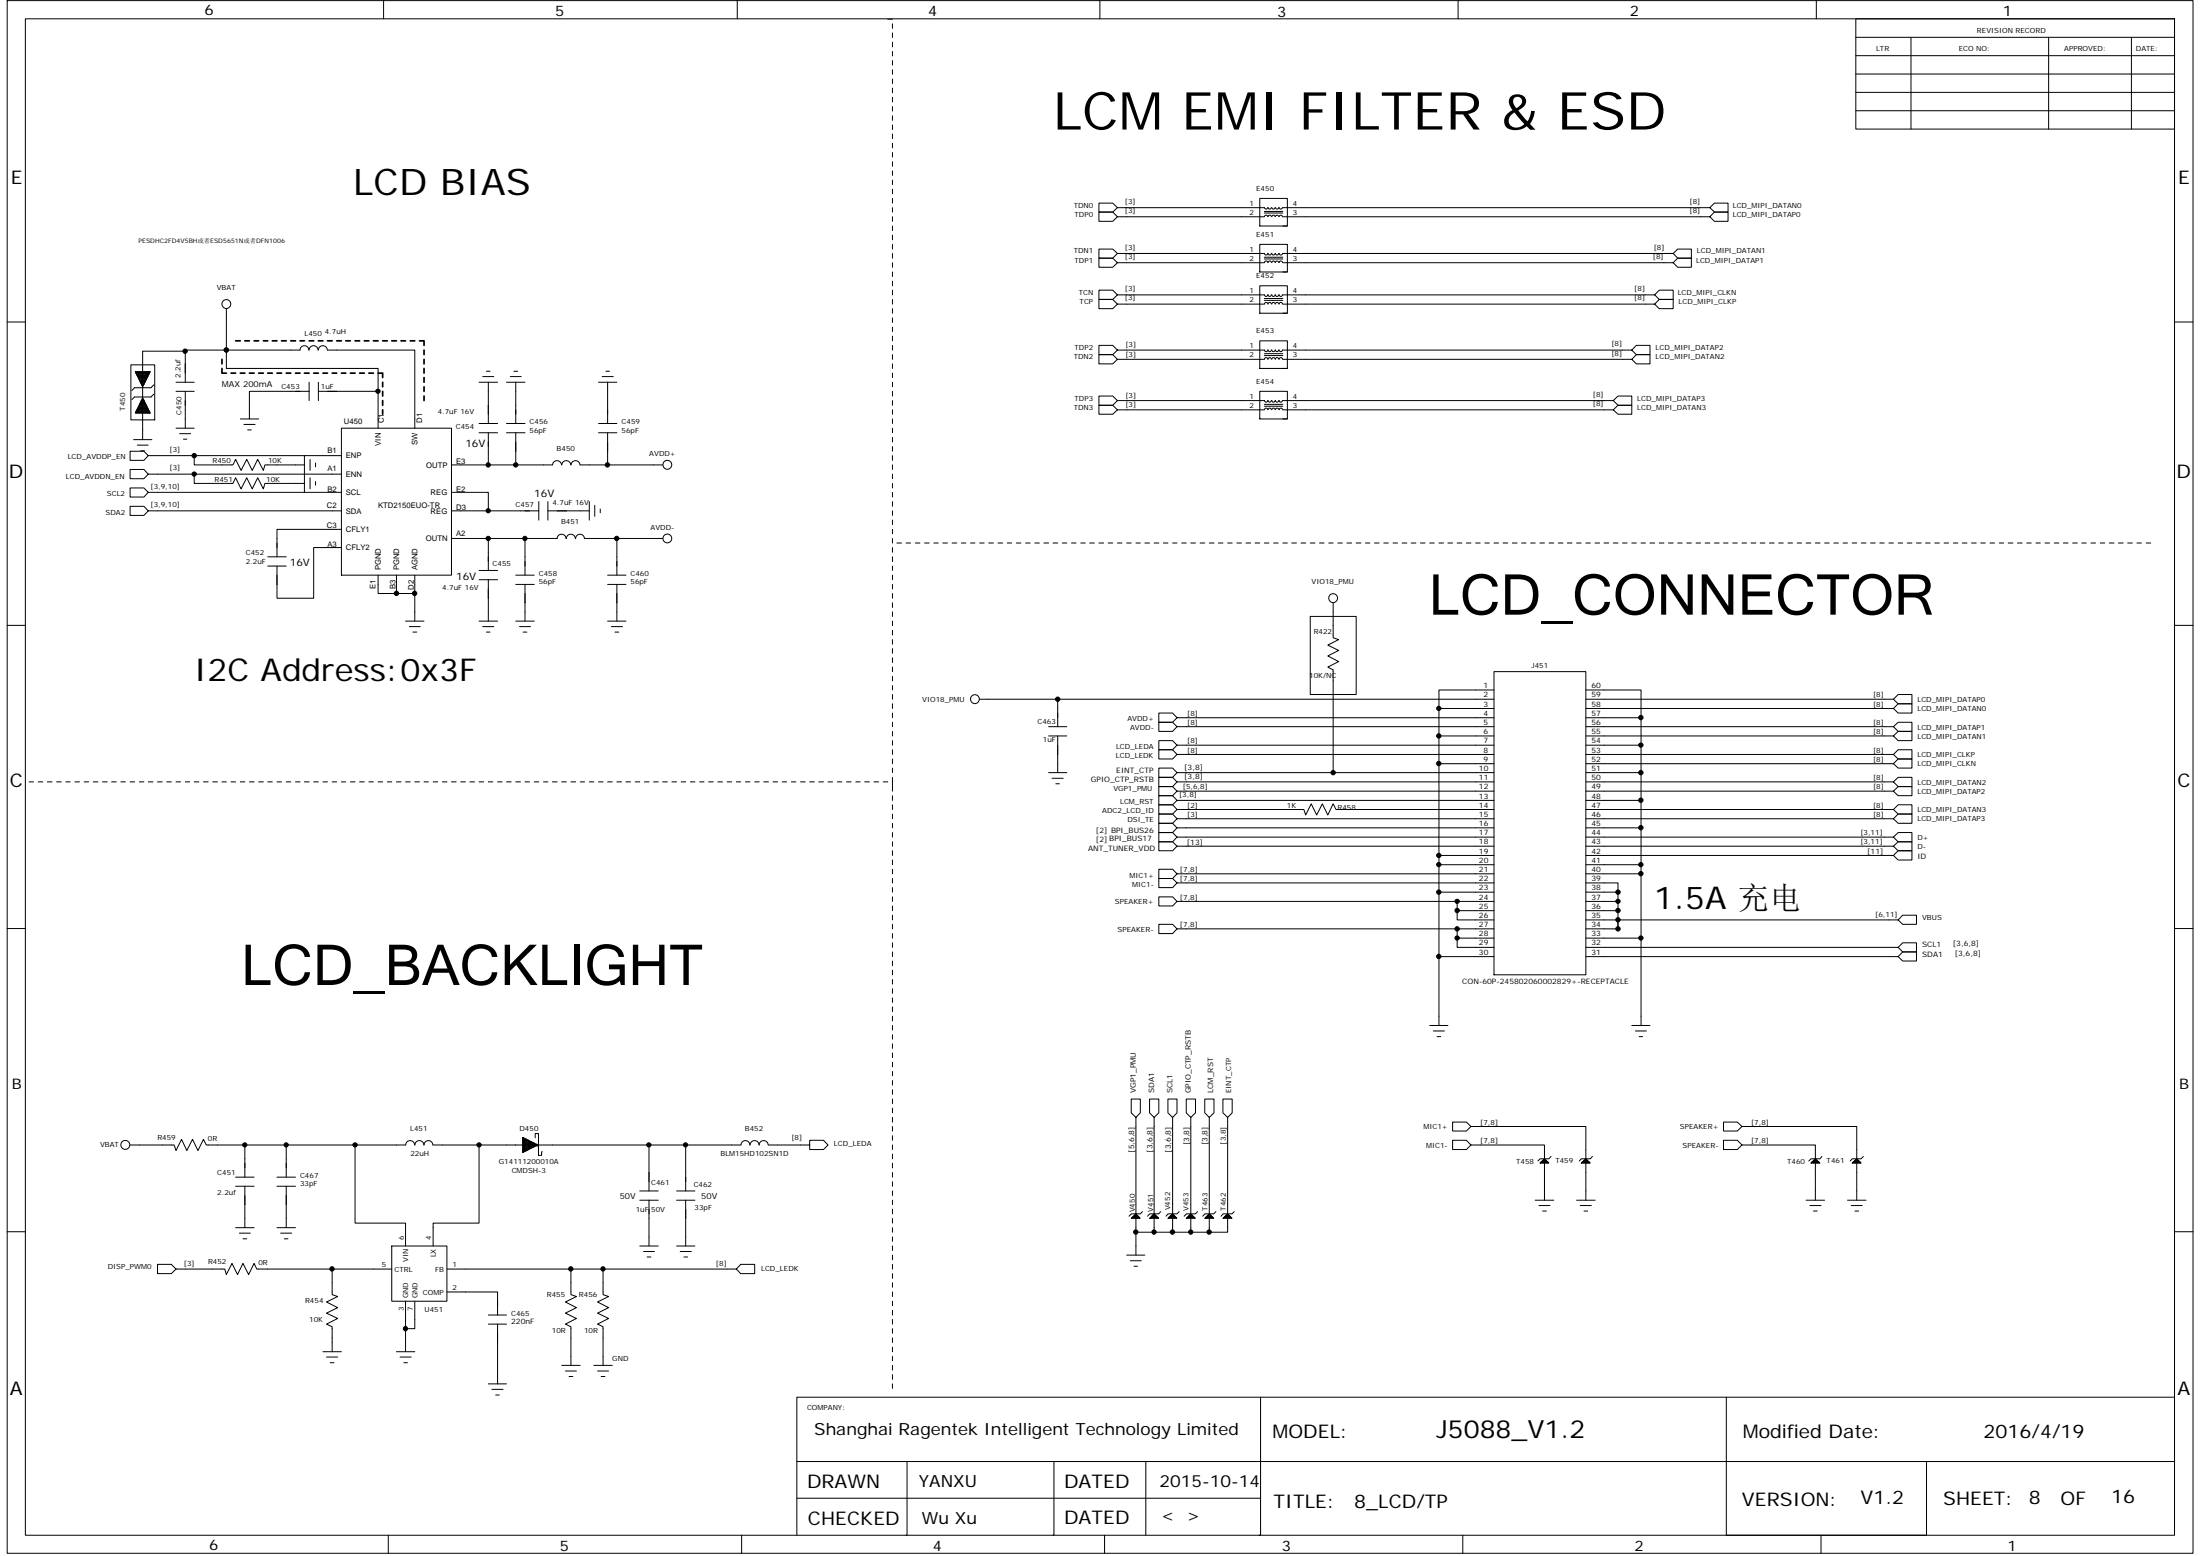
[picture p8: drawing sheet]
<svg xmlns="http://www.w3.org/2000/svg" width="297mm" height="210mm" viewBox="0 0 297 210" stroke-linecap="round" stroke-linejoin="round" font-family="sans-serif">
<g fill="none" stroke="#000" stroke-width=".14">
<path d="M1 .1h295.1v209.5h-295.1zM3.4 2.5h290.2v204.7h-290.2zM51.8 .1v2.4M99.5 .1v2.4M119.9 2.6h.6M120.5 3.2v.6M120.5 4.4v.7M120.5 5.7v.6M120.5 6.9v.6M120.5 8.2v.6M120.5 9.4v.6M120.5 10.7v.6"/>
<path d="M120.5 11.9v.6M120.5 13.1v.7M120.5 14.4v.6M120.5 15.6v.6M120.5 16.9v.6M120.5 18.1v.6M120.5 19.3v.7M148.5 .1v2.4M196.9 .1v2.4M245.2 .1v2.4M250.6 2.5h43v14.9h-43zM250.6 12.5h43"/>
<path d="M250.6 14.9h43M250.6 10h43M250.6 7.5h43M250.6 5h43M258 5v12.4M276.6 5v12.4M287.8 5v12.4M120.5 20.6v.6M120.5 21.8v.6M120.5 23.1v.6M120.5 24.3v.6M120.5 25.5v.7"/>
<path d="M120.5 26.8v.6M120.5 28v.6M120.5 29.3v.6M120.5 30.5v.6M120.5 31.7v.7M120.5 33v.6M120.5 34.2v.6M120.5 35.5v.6M120.5 36.7v.6M120.5 38v.6M120.5 39.2v.6M150.9 39.8l-.7-.6h-1.8v1.2h1.8l.7-.6h19.8"/>
<path d="M170.1 26.8h3.7v3.7h-3.7zM170.1 33h3.7v3.7h-3.7zM170.1 38.6h3.7v3.7h-3.7zM170.7 29.3h-19.8l-.7 .6h-1.8v-1.3h1.8l.7 .7M170.7 28h-19.8l-.7 .6h-1.8v-1.2h1.8l.7 .6M170.7 35.5h-19.8l-.7 .6h-1.8v-1.3h1.8l.7 .7M170.7 34.2h-19.8l-.7 .6h-1.8v-1.2h1.8l.7 .6M170.7 28.7h2.5M170.7 28.5h2.5M170.7 34.9h2.5M170.7 34.7h2.5M170.7 28l.2 .2 .3-.2"/>
<path d="M170.7 34.2l.1 .2h.1h.2l.1-.2M170.7 39.8l.1 .1 .1 .1 .2-.1 .1-.1M170.7 29.2l.2-.2 .3 .2M170.7 35.4l.2-.2 .3 .2M171.2 28l.2 .2 .3-.2M171.2 34.2l.1 .2h.1h.2l.1-.2M171.2 39.8l.1 .1 .1 .1 .2-.1 .1-.1M171.2 29.2l.2-.2 .3 .2M171.2 35.4l.2-.2 .3 .2M171.7 28l.2 .2 .3-.2M171.7 34.2l.1 .2h.1h.2l.1-.2M171.7 39.8l.1 .1 .1 .1 .2-.1 .1-.1"/>
<path d="M171.7 29.2l.2-.2 .3 .2M171.7 35.4l.2-.2 .3 .2M172.2 28l.2 .2 .3-.2M172.2 34.2l.1 .2h.1h.2l.1-.2M172.2 39.8l.1 .1 .1 .1 .2-.1 .1-.1M172.2 29.2l.2-.2 .3 .2M172.2 35.4l.2-.2 .3 .2M172.7 28l.2 .2 .3-.2M172.7 34.2l.1 .2h.1h.2l.1-.2M172.7 39.8l.1 .1 .1 .1 .2-.1 .1-.1M172.7 29.2l.2-.2 .3 .2M172.7 35.4l.2-.2 .3 .2"/>
<path d="M173.2 28h57.7l.6 .6h1.8v-1.2h-1.8l-.6 .6M173.2 35.5h52.7l.6 .6h1.9v-1.3h-1.9l-.6 .7M173.2 30.5h.6M173.2 36.7h.6M223.4 39.8l.6-.6h1.9v1.2h-1.9l-.6-.6h-50.2M225.9 34.2l.6-.6h1.9v1.2h-1.9l-.6-.6h-52.7M230.9 29.3l.6-.7h1.8v1.3h-1.8l-.6-.6h-57.7M1 43.5h2.4M17.7 49.2h3.2v7.5h-3.2zM18 59.3h2.5M19.3 52.1v1.7M19.3 55.7v3.6"/>
<path d="M20.8 53.2l-.4 .4h-2.2l-.4 .3M20.8 51.9l-.4 .4h-2.2l-.4 .4M23.8 52.8h2.4M23.8 51.6h2.4M23.8 57.8h2.4M24.3 58.5h1.4M24.8 59.3h.4M25 52.8v5M25 47.4h-5.7v2.8M25 47.4v4.2M30.6 41.7v5.5M30.6 47.2h-5.6v.2"/>
<path d="M30.6 47.2v2.5h20.5v3.1M32.4 56.5h2.5M32.9 57.3h1.5M33.4 58h.5M41.7 47.2a.59 .59 0 0 0-.6-.5 .59 .59 0 0 0-.6 .5h-9.9M41.7 52.8h-8v3.7M41.7 51.6v2.5M41.7 47.2a.6 .6 0 0 1 .6-.5 .6 .6 0 0 1 .6 .5M43 52.8h8.1M43 51.6v2.5M43 47.2a.6 .6 0 0 1 .6-.5 .6 .6 0 0 1 .6 .5M44.2 47.2h11.8v10.6"/>
<path d="M46.1 57.8h14.9v19.8h-14.9zM51.1 52.8v5M64.7 58.4h2.5M64.7 57.1h2.5M64.7 51.6h2.5M65.2 50.8h1.5M65.7 50.1h.5M65.9 58.4v4.3h-4.9M65.9 51.6v5.5M68.4 58.4h2.5M68.4 57.1h2.5M68.4 51.6h2.5"/>
<path d="M68.9 50.8h1.5M69.4 50.1h.5M69.6 58.4v4.3h-3.7M69.6 51.6v5.5M80.8 58.4h2.5M80.8 57.1h2.5M80.8 51.6h2.5M81.3 50.8h1.5M81.8 50.1h.5M82 58.4v4.3h7.5M82 51.6v5.5M120.5 40.4v.6"/>
<path d="M120.5 41.7v.6M120.5 42.9v.6M120.5 44.2v.5M120.5 45.4v.6M120.5 46.6v.6M120.5 47.9v.6M120.5 49.1v.6M120.5 50.4v.5M120.5 51.6v.6M120.5 52.8v.6M120.5 54.1v.6M120.5 55.3v.6"/>
<path d="M120.5 56.5v.6M120.5 57.8v.6M120.5 59v.6M150.9 41l-.7-.6h-1.8v1.3h1.8l.7-.7h19.8M150.9 54.1l-.7-.7h-1.8v1.3h1.8l.7-.6h19.8M150.9 55.3l-.7-.6h-1.8v1.2h1.8l.7-.6h19.8M170.1 46h3.7v3.7h-3.7zM170.1 52.8h3.7v3.7h-3.7zM170.7 47.2h-19.8l-.7 .7h-1.8v-1.3h1.8l.7 .6M170.7 48.5h-19.8l-.7 .6h-1.8v-1.2h1.8l.7 .6M170.7 40.5h2.5M170.7 40.3h2.5"/>
<path d="M170.7 48h2.5M170.7 47.7h2.5M170.7 54.8h2.5M170.7 54.6h2.5M170.7 47.2l.2 .3 .3-.3M170.7 54l.2 .3 .3-.3M170.7 41l.2-.2 .3 .2M170.7 48.5l.2-.2 .3 .2M170.7 55.3l.2-.2 .3 .2M171.2 47.2l.2 .3 .3-.3M171.2 54l.2 .3 .3-.3M171.2 41l.2-.2 .3 .2"/>
<path d="M171.2 48.5l.2-.2 .3 .2M171.2 55.3l.2-.2 .3 .2M171.7 47.2l.2 .3 .3-.3M171.7 54l.2 .3 .3-.3M171.7 41l.2-.2 .3 .2M171.7 48.5l.2-.2 .3 .2M171.7 55.3l.2-.2 .3 .2M172.2 47.2l.2 .3 .3-.3M172.2 54l.2 .3 .3-.3M172.2 41l.2-.2 .3 .2M172.2 48.5l.2-.2 .3 .2M172.2 55.3l.2-.2 .3 .2"/>
<path d="M172.7 47.2l.2 .3 .3-.3M172.7 54l.2 .3 .3-.3M172.7 41l.2-.2 .3 .2M172.7 48.5l.2-.2 .3 .2M172.7 55.3l.2-.2 .3 .2M173.2 47.2h47.1l.6 .7h1.9v-1.3h-1.9l-.6 .6M173.2 48.5h47.1l.6 .6h1.9v-1.2h-1.9l-.6 .6M173.2 42.3h.6M173.2 49.7h.6M173.2 56.5h.6M217.8 54.1l.7-.7h1.8v1.3h-1.8l-.7-.6h-44.6M217.8 55.3l.7-.6h1.8v1.2h-1.8l-.7-.6h-44.6"/>
<path d="M223.4 41l.6-.6h1.9v1.3h-1.9l-.6-.7h-50.2M293.6 43.5h2.5M18.5 60.1h1.5M19 60.8h.5M20 64l-.6-.6h-1.8v1.2h1.8l.6-.6h6.2v1.2h5.3l.3-.7 .8 1.5 .7-1.5 .8 1.5 .7-1.5 .8 1.5 .2-.8h5.3M20 61.5l-.6-.6h-1.8v1.2h1.8l.6-.6h6.2v1.2h5.3l.3-.7 .8 1.5 .7-1.5 .8 1.5 .7-1.5 .8 1.5 .2-.8h5.3M36.1 75.1h2.5M36.1 76.4h2.5M41.1 61.5v4.9M41.9 62v1.5M41.9 64.5v1.5M42.6 62.5v.5"/>
<path d="M42.6 65v.5M46.1 66.4h-26.1l-.6 .7h-1.8v-1.3h1.8l.6 .6M46.1 73.9h-3.7v6.8h-5v-4.3M46.1 64h-19.9M46.1 61.5h-19.9M46.1 71.4h-8.7v3.7M46.1 68.9h-26.1l-.6 .7h-1.8v-1.3h1.8l.6 .6M51.1 77.6v2.5h2.4M53.5 77.6v2.5h2.5M56 77.6v6.2M61 66.4h4.9v2.5M61 72.7h4.9v4.3"/>
<path d="M61 68.9h11.7M64.7 77h2.5M64.7 78.2h2.5M65.9 72.7h5M65.9 78.2v5.6M69.6 77.6h2.5M69.6 78.9h2.5M70.9 78.9v4.9M72.7 67.7v2.5M74 68.9h5.6M74 67.7v2.5M75.8 62.7a.6 .6 0 0 0-.6-.5 .6 .6 0 0 0-.6 .5h-5"/>
<path d="M75.9 62.7a.6 .6 0 0 1 .6-.5 .6 .6 0 0 1 .6 .5M76.4 72.7a.6 .6 0 0 0-.6-.6 .6 .6 0 0 0-.6 .6h-4.3v4.9M76.5 72.7a.6 .6 0 0 1 .6-.6 .6 .6 0 0 1 .6 .6M77.1 62.7a.6 .6 0 0 1 .6-.5 .6 .6 0 0 1 .6 .5M78.3 62.7h3.7M79.6 67.7v2.5M80.3 68.2v1.5M81 68.7v.5M82 77.6h2.5M82 78.9h2.5M83.3 72.7v4.9M83.3 78.9v4.9"/>
<path d="M89.5 72.7h-10.6a.59 .59 0 0 0-.6-.6 .59 .59 0 0 0-.6 .6M120.5 60.3v.6M120.5 61.5v.6M120.5 62.7v.7M120.5 64v.6M120.5 65.2v.6M120.5 66.4v.7M120.5 67.7v.6M120.5 68.9v.7M120.5 70.2v.6M120.5 71.4v.6M120.5 72.7v.6"/>
<path d="M120.5 73.9v.6M120.5 75.1v.7M120.5 76.4v.6M120.5 77.6v.6M120.5 78.9v.6M121.1 73.3h.6M122.3 73.3h.7M123.6 73.3h.6M124.8 73.3h.7M126.1 73.3h.6M127.3 73.3h.6M128.5 73.3h.7"/>
<path d="M129.8 73.3h.6M131 73.3h.6M132.3 73.3h.6M133.5 73.3h.6M134.7 73.3h.7M136 73.3h.6M137.2 73.3h.6M138.5 73.3h.6M139.7 73.3h.6M140.9 73.3h.7M142.2 73.3h.6M143.4 73.3h.6"/>
<path d="M144.7 73.3h.6M145.9 73.3h.6M147.1 73.3h.7M148.4 73.3h.6M149.6 73.3h.6M150.9 73.3h.6M152.1 73.3h.6M153.4 73.3h.6M154.6 73.3h.6M155.8 73.3h.7M157.1 73.3h.6M158.3 73.3h.6"/>
<path d="M159.6 73.3h.6M160.8 73.3h.6M162 73.3h.7M163.3 73.3h.6M164.5 73.3h.6M165.8 73.3h.6M167 73.3h.6M168.2 73.3h.7M169.5 73.3h.6M170.7 73.3h.6M172 73.3h.6M173.2 73.3h.6"/>
<path d="M174.4 73.3h.6M175.7 73.3h.6M176.9 73.3h.6M178.2 73.3h.6M179.4 73.3h.6M180.6 73.3h.6M181.9 73.3h.6M183.1 73.3h.6M184.4 73.3h.6M185.6 73.3h.6M186.8 73.3h.6M188.1 73.3h.6"/>
<path d="M189.3 73.3h.6M190.5 73.3h.7M191.8 73.3h.6M193 73.3h.7M194.3 73.3h.6M195.5 73.3h.6M196.7 73.3h.7M198 73.3h.6M199.2 73.3h.7M200.5 73.3h.6M201.7 73.3h.6M202.9 73.3h.7"/>
<path d="M204.2 73.3h.6M205.4 73.3h.6M206.7 73.3h.6M207.9 73.3h.6M209.1 73.3h.7M210.4 73.3h.6M211.6 73.3h.6M212.9 73.3h.6M214.1 73.3h.6M215.4 73.3h.6M216.6 73.3h.6M217.8 73.3h.7"/>
<path d="M219.1 73.3h.6M220.3 73.3h.6M221.6 73.3h.6M222.8 73.3h.6M224 73.3h.7M225.3 73.3h.6M226.5 73.3h.6M227.8 73.3h.6M229 73.3h.6M230.2 73.3h.7M231.5 73.3h.6M232.7 73.3h.6"/>
<path d="M234 73.3h.6M235.2 73.3h.6M236.4 73.3h.7M237.7 73.3h.6M238.9 73.3h.6M240.2 73.3h.6M241.4 73.3h.6M242.7 73.3h.5M243.9 73.3h.6M245.1 73.3h.6M246.4 73.3h.6M247.6 73.3h.6"/>
<path d="M248.9 73.3h.5M250.1 73.3h.6M251.3 73.3h.6M252.6 73.3h.6M253.8 73.3h.6M255 73.3h.6M256.3 73.3h.6M257.5 73.3h.6M258.8 73.3h.6M260 73.3h.6M261.2 73.3h.6M262.5 73.3h.6"/>
<path d="M263.7 73.3h.6M264.9 73.3h.7M266.2 73.3h.6M267.4 73.3h.7M268.7 73.3h.6M269.9 73.3h.6M271.1 73.3h.7M272.4 73.3h.6M273.6 73.3h.7M274.9 73.3h.6M276.1 73.3h.6M277.4 73.3h.6"/>
<path d="M278.6 73.3h.6M279.8 73.3h.7M281.1 73.3h.6M282.3 73.3h.6M283.6 73.3h.6M284.8 73.3h.6M286 73.3h.7M287.3 73.3h.6M288.5 73.3h.6M289.8 73.3h.6M1 84.4h2.4M54.8 83.8h2.5"/>
<path d="M55.3 84.6h1.4M55.7 85.3h.6M64.7 83.8h2.5M65.2 84.6h1.5M65.7 85.3h.5M69.6 83.8h2.5M70.1 84.6h1.5M70.6 85.3h.5M82 83.8h2.5M82.5 84.6h1.5M83 85.3h.5M120.5 80.1v.6"/>
<path d="M120.5 81.3v.7M120.5 82.6v.6M120.5 83.8v.6M120.5 85.1v.6M120.5 86.3v.6M120.5 87.5v.7M120.5 88.8v.6M120.5 90v.6M120.5 91.3v.6M120.5 92.5v.6M120.5 93.7v.7M120.5 95v.6"/>
<path d="M120.5 96.2v.7M120.5 97.5v.6M120.5 98.7v.6M120.5 99.9v.7M132.3 94.4h69.4M141.6 98.1h2.4M141.6 99.3h2.4M142.8 94.4v3.7M142.8 99.3v5M176.9 83.2h6.2v10.5h-6.2zM180 81.3v4.8l.7 .2-1.4 .8 1.4 .7-1.4 .7 1.4 .8-1.4 .7 .7 .4v13.9h-21.1l-.6 .6h-1.8v-1.2h1.8l.6 .6M194.3 99.3v3.8h7.4"/>
<path d="M194.3 99.3h7.4M201.7 96.9h-42.8l-.6 .6h-1.8v-1.3h1.8l.6 .7M201.7 98.1h-42.8l-.6 .6h-1.8v-1.2h1.8l.6 .6M201.7 93.1h-7.4v2.5M201.7 95.6h-7.4v3.7M201.7 90.6h12.4v41h-12.4zM214.1 94.4h41.5l.7-.7h1.8v1.3h-1.8l-.7-.6M214.1 95.6h41.5l.7-.6h1.8v1.2h-1.8l-.7-.6M214.1 98.1h41.5l.7-.6h1.8v1.2h-1.8l-.7-.6M214.1 99.3h41.5l.7-.6h1.8v1.2h-1.8l-.7-.6M214.1 93.1h7.5v3.8M214.1 96.9h7.5v3.7"/>
<path d="M293.6 84.4h2.5M3.9 105.5h.6M5.2 105.5h.6M6.4 105.5h.6M7.6 105.5h.7M8.9 105.5h.6M10.1 105.5h.6M11.4 105.5h.6M12.6 105.5h.6M13.8 105.5h.7M15.1 105.5h.6M16.3 105.5h.6"/>
<path d="M17.6 105.5h.6M18.8 105.5h.6M20 105.5h.7M21.3 105.5h.6M22.5 105.5h.6M23.8 105.5h.6M25 105.5h.6M26.2 105.5h.7M27.5 105.5h.6M28.7 105.5h.7M30 105.5h.6M31.2 105.5h.6"/>
<path d="M32.4 105.5h.7M33.7 105.5h.6M34.9 105.5h.7M36.1 105.5h.7M37.4 105.5h.6M38.6 105.5h.7M39.9 105.5h.6M41.1 105.5h.6M42.4 105.5h.6M43.6 105.5h.6M44.8 105.5h.7M46.1 105.5h.6"/>
<path d="M47.3 105.5h.6M48.6 105.5h.6M49.8 105.5h.6M51.1 105.5h.6M52.3 105.5h.6M53.5 105.5h.6M54.8 105.5h.6M56 105.5h.6M57.3 105.5h.5M58.5 105.5h.6M59.7 105.5h.6M61 105.5h.6"/>
<path d="M62.2 105.5h.6M63.4 105.5h.7M64.7 105.5h.6M65.9 105.5h.6M67.2 105.5h.6M68.4 105.5h.6M69.6 105.5h.7M70.9 105.5h.6M72.1 105.5h.6M73.4 105.5h.6M74.6 105.5h.6M75.8 105.5h.7"/>
<path d="M77.1 105.5h.6M78.3 105.5h.6M79.6 105.5h.6M80.8 105.5h.6M82 105.5h.7M83.3 105.5h.6M84.5 105.5h.6M85.8 105.5h.6M87 105.5h.6M88.2 105.5h.7M89.5 105.5h.6M90.7 105.5h.7"/>
<path d="M92 105.5h.6M93.2 105.5h.6M94.5 105.5h.6M95.7 105.5h.6M96.9 105.5h.7M98.2 105.5h.6M99.4 105.5h.6M100.6 105.5h.7M101.9 105.5h.6M103.1 105.5h.7M104.4 105.5h.6M105.6 105.5h.6"/>
<path d="M106.8 105.5h.7M108.1 105.5h.6M109.3 105.5h.7M110.6 105.5h.6M111.8 105.5h.6M113 105.5h.7M114.3 105.5h.6M115.5 105.5h.6M116.8 105.5h.6M118 105.5h.6M119.2 105.5h.7M120.5 101.2v.6"/>
<path d="M120.5 102.4v.7M120.5 103.7v.6M120.5 104.9v1.9M120.5 107.4v.6M120.5 108.6v.6M120.5 109.9v.6M120.5 111.1v.6M120.5 112.4v.6M120.5 113.6v.6M120.5 114.8v.6M120.5 116.1v.6M120.5 117.3v.6"/>
<path d="M120.5 118.6v.5M120.5 119.8v.6M141.6 104.3h2.4M142 105h1.5M142.6 105.8h.4M194.3 103.1v13.6M201.7 109.2h-21.3l-.4-.7-.7 1.5-.8-1.5-.7 1.5-.8-1.5-.7 1.5-.3-.8h-17.1l-.6 .7h-1.8v-1.3h1.8l.6 .6M201.7 100.6h-42.8l-.6 .6h-1.8v-1.3h1.8l.6 .7M201.7 101.8h-42.8l-.6 .6h-1.8v-1.2h1.8l.6 .6M201.7 117.9h-42.8l-.6 .7h-1.8v-1.3h1.8l.6 .6M201.7 119.1h-42.8l-.6 .7h-1.8v-1.2h1.8l.6 .5M201.7 111.7h-42.8l-.6-.6h-1.8v1.3h1.8l.6-.7"/>
<path d="M201.7 113h-42.8l-.6-.6h-1.8v1.2h1.8l.6-.6M201.7 110.5h-42.8l-.6 .6h-1.8v-1.2h1.8l.6 .6M201.7 114.2h-42.8l-.6 .6h-1.8v-1.2h1.8l.6 .6M201.7 108h-42.8l-.6 .6h-1.8v-1.2h1.8l.6 .6M201.7 106.8h-42.8l-.6 .6h-1.8v-1.2h1.8l.6 .6M201.7 105.5h-42.8l-.6 .7h-1.8v-1.3h1.8l.6 .6M201.7 116.7h-7.4v3.7M201.7 115.4h-7.4M201.7 104.3h-21.7M214.1 101.8h41.5l.7-.6h1.8v1.2h-1.8l-.7-.6M214.1 103.1h41.5l.7-.7h1.8v1.3h-1.8l-.7-.6M214.1 114.2h41.5l.7-.6h1.8v1.2h-1.8l-.7-.6"/>
<path d="M214.1 113h41.5l.7-.6h1.8v1.2h-1.8l-.7-.6M214.1 115.4h41.5l.7 .7h1.8v-1.3h-1.8l-.7 .6M214.1 105.5h41.5l.7-.6h1.8v1.3h-1.8l-.7-.7M214.1 106.8h41.5l.7-.6h1.8v1.2h-1.8l-.7-.6M214.1 109.2h41.5l.7-.6h1.8v1.3h-1.8l-.7-.7M214.1 110.5h41.5l.7-.6h1.8v1.2h-1.8l-.7-.6M214.1 111.7h7.5v5M214.1 116.7h7.5v1.2M214.1 100.6h7.5v3.7M214.1 104.3h7.5v3.7M214.1 108h7.5v3.7M214.1 119.1h4.4v2.5"/>
<path d="M214.1 117.9h7.5M221.6 117.9v8.7M1 125.3h2.4M120.5 121v.6M120.5 122.3v.6M120.5 123.5v.6M120.5 124.7v.6M120.5 126v.6M120.5 127.2v.6M120.5 128.5v.6M120.5 129.7v.6M120.5 130.9v.7"/>
<path d="M120.5 132.2v.6M120.5 133.4v.6M120.5 134.7v.6M120.5 135.9v.6M120.5 137.1v.7M120.5 138.4v.6M120.5 139.6v.6M193 138.4h2.5M193.5 139.1h1.5M194 139.9h.5M194.3 129.1v9.3M196.7 125.3v2.5h5"/>
<path d="M196.7 122.9v1.2h5M196.7 121.6v1.3h5M201.7 125.3h-42.8l-.6-.6h-1.8v1.3h1.8l.6-.7M201.7 121.6h-42.8l-.6-.6h-1.8v1.3h1.8l.6-.7M201.7 120.4h-7.4v8.7M201.7 129.1h-7.4M201.7 126.6h-5M214.1 129.1h42.2l.6 .6h1.9v-1.2h-1.9l-.6 .6M214.1 127.8h42.2l.6 .7h1.9v-1.3h-1.9l-.6 .6M214.1 121.6h4.4v1.3M214.1 126.6h7.5v11.8M214.1 120.4h4.4"/>
<path d="M214.1 122.9h4.4M218.5 122.9v1.2h-4.4M218.5 124.1v1.2h-4.4M220.3 138.4h2.5M220.8 139.1h1.5M221.3 139.9h.5M256.3 124.1l.6-.6h1.9v1.2h-1.9l-.6-.6h-37.8v1.2M293.6 125.3h2.5M17.6 154.5h5.9l.3 .8 .7-1.5 .7 1.5 .8-1.5 .7 1.5 .8-1.5 .4 .7h26.9M31.8 158.9h2.5M33.1 154.5v4.4M37.4 158.9h2.5"/>
<path d="M38.6 154.5v4.4M47.9 154.5v10.6h6.9v3M54.8 154.5a.6 .6 0 0 1 .6-.6 .6 .6 0 0 1 .6 .6M56 154.5a.6 .6 0 0 1 .6-.6 .6 .6 0 0 1 .6 .6 .6 .6 0 0 1 .6-.6 .6 .6 0 0 1 .6 .6M58.5 154.5h12.1M64.7 154.5v10.6h-6.2v3M72.6 154.5h.7M72.7 153h-.4v.5M72.7 153v3M73.2 155.4h-.1v.5h-.3M87.6 154.5h5v6.2M87.6 154.5v6.2"/>
<path d="M87.6 154.5h-14.2M92.6 154.5h7.4M100.1 154.5a.59 .59 0 0 1 .5-.6 .59 .59 0 0 1 .6 .6M101.3 154.5a.6 .6 0 0 1 .6-.6 .6 .6 0 0 1 .6 .6M102.5 154.5a.6 .6 0 0 1 .6-.6 .6 .6 0 0 1 .6 .6M109.3 154.5v.6h1.9l.6-.6-.6-.6h-1.9v.6h-5.5M120.5 140.9v.6M120.5 142.1v.6M120.5 143.3v.7M120.5 144.6v.6M120.5 145.8v.6M120.5 147.1v.6"/>
<path d="M120.5 148.3v.6M120.5 149.5v.7M120.5 150.8v.6M120.5 152v.6M120.5 153.3v.6M120.5 154.5v.6M120.5 155.7v.7M120.5 157v.6M120.5 158.2v.7M120.5 159.5v.6M153.4 150.8l.6-.6v-1.9h-1.3v1.9l.7 .6v18.6M155.8 150.8l.7-.6v-1.9h-1.3v1.9l.6 .6v15.5"/>
<path d="M158.3 150.8l-.6-.6v-1.9h1.2v1.9l-.6 .6v15.5M160.8 150.8l-.6-.6v-1.9h1.2v1.9l-.6 .6v15.5h-2.5M163.3 150.8l-.6-.6v-1.9h1.2v1.9l-.6 .6v15.5M165.8 150.8l-.7-.6v-1.9h1.3v1.9l-.6 .6v15.5h-2.5M198.6 154.5l-.6-.6h-1.9v1.2h1.9l.6-.6h9.9v7.5M198.6 152l-.6-.6h-1.9v1.2h1.9l.6-.6h15.5v10M207.9 157l.6-.6 .6 .6zM208 156.8v.2M208 156.8h1v.2M208.1 156.7v.3M208.1 156.8h.8v.2M208.3 156.6v.4"/>
<path d="M208.3 156.6h.5v.4M208.4 156.5v.5M208.4 156.5h.3v.5M208.5 156.4h.1M209.4 156.1l-.3 .3h-1.2l-.3 .3M213.5 157l.6-.6 .6 .6zM213.6 156.8v.2M213.6 156.8h1v.2M213.7 156.7v.3M213.7 156.8h.8v.2M213.9 156.6v.4M213.9 156.6h.5v.4"/>
<path d="M214 156.5v.5M214 156.5h.2v.5M214.1 156.4h.1M215 156.1l-.3 .3h-1.2l-.3 .3M235.2 154.5l-.6-.6h-1.9v1.2h1.9l.6-.6h9.9v7.5M235.2 152l-.6-.6h-1.9v1.2h1.9l.6-.6h15.5v10M244.5 157l.6-.6 .6 .6zM244.6 156.8v.2M244.6 156.8h1v.2M244.7 156.7v.3M244.7 156.8h.8v.2M244.9 156.6v.4"/>
<path d="M244.9 156.6h.5v.4M245 156.5v.5M245 156.5h.2v.5M245.1 156.4h.1M246 156.1l-.3 .3h-1.2l-.3 .3M250.1 157l.6-.6 .6 .6zM250.2 156.8v.2M250.2 156.8h1v.2M250.3 156.7v.3M250.3 156.8h.8v.2M250.4 156.6v.4M250.4 156.6h.5v.4"/>
<path d="M250.6 156.5v.5M250.6 156.5h.2v.5M250.7 156.4h.1M251.6 156.1l-.3 .3h-1.2l-.3 .3M1 166.2h2.4M23.8 171.3l-.7-.7h-1.8v1.3h1.8l.7-.6h6.5l.3 .7 .7-1.5 .8 1.5 .7-1.5 .8 1.5 .7-1.5 .4 .8h18.2M31.8 160.1h2.5M31.8 165.7h2.5M32.3 166.4h1.5M32.8 167.2h.5M33.1 160.1v5.6M37.4 160.1h2.5"/>
<path d="M37.4 165.7h2.5M37.9 166.4h1.5M38.4 167.2h.5M38.6 160.1v5.6M44.8 171.3v3.4l.8 .3-1.5 .7 1.5 .8-1.5 .7 1.5 .7-1.5 .8 .7 .3v3.4M52.9 168.1h7.4v7.5h-7.4zM54.8 175.6v6.8M56 175.6v3.7h-1.2M60.3 171.3h16.8v3.4l.7 .3-1.5 .7 1.5 .8-1.5 .7 1.5 .7-1.5 .8 .8 .3v5.3M60.3 174.3h6.9v3.2M65.9 177.5h2.5M65.9 178.7h2.5"/>
<path d="M67.2 178.7v8.1M77.1 171.3h4.3v3.4l.8 .3-1.5 .7 1.5 .8-1.5 .7 1.5 .7-1.5 .8 .7 .3v5.3M81.4 171.3h18l.6 .6h1.9v-1.3h-1.9l-.6 .7M86.4 168.1h2.5M86.4 162h2.5M86.4 160.7h2.5M86.9 168.9h1.5M87.4 169.6h.5M87.6 162v6.1M91.4 162h2.4M91.4 160.7h2.4M91.4 168.1h2.4"/>
<path d="M91.8 168.9h1.5M92.3 169.6h.5M92.6 162v6.1M120.5 160.7v.6M120.5 162v.6M120.5 163.2v.6M120.5 164.4v.7M120.5 165.7v.6M120.5 166.9v.6M120.5 168.1v.7M120.5 169.4v.6M120.5 170.6v.7"/>
<path d="M120.5 171.9v.6M120.5 173.1v.6M120.5 174.3v.7M120.5 175.6v.6M120.5 176.8v.7M120.5 178.1v.6M120.5 179.3v.6M152.1 169.4h2.5M152.6 170.1h1.5M152.8 164.4l.6-.6 .5 .6zM152.9 164.4v-.1h.9v.1M153 164.1v.3"/>
<path d="M153 164.2h.7v.2M153.1 170.9h.5M153.1 164.4v-.3h.5v.3M153.2 163.9v.5M153.2 163.9h.3v.5M153.4 163.8h.1M153.4 166.3h4.9M154.3 163.5l-.4 .3h-1.1l-.4 .3M155.3 164.4v-.1h1v.1M155.5 164.1v.3M155.5 164.2h.7v.2M155.6 164.4v-.3h.5v.3"/>
<path d="M155.7 163.9v.5M155.7 163.9h.3v.5M155.8 163.8h.1M155.8 163.8l.6 .6h-1.2zM156.7 163.5l-.3 .3h-1.2l-.3 .3M157.7 164.4l.6-.6 .6 .6zM157.8 164.4v-.1h1v.1M157.9 164.1v.3M157.9 164.2h.8v.2M158.1 164.4v-.3h.5v.3M158.2 163.9v.5M158.2 163.9h.3v.5"/>
<path d="M158.3 163.8h.1M159.2 163.5l-.3 .3h-1.2l-.3 .3M160.3 164.4v-.1h1v.1M160.4 164.1v.3M160.4 164.2h.8v.2M160.5 164.4v-.3h.5v.3M160.7 163.9v.5M160.7 163.9h.2v.5M160.8 163.8h.1M160.8 166.3h2.5M160.8 163.8l.6 .6h-1.2zM161.7 163.5l-.3 .3h-1.2l-.3 .3"/>
<path d="M162.8 164.4v-.1h1v.1M162.9 164.1v.3M162.9 164.2h.8v.2M163 164.4v-.3h.5v.3M163.1 163.9v.5M163.1 163.9h.3v.5M163.3 163.8h.1M163.3 163.8l.6 .6h-1.2zM164.2 163.5l-.3 .3h-1.2l-.3 .3M165.1 164.4l.7-.6 .5 .6zM165.2 164.4v-.1h1v.1M165.4 164.1v.3"/>
<path d="M165.4 164.2h.7v.2M165.5 164.4v-.3h.5v.3M165.6 163.9v.5M165.6 163.9h.3v.5M165.8 163.8h.1M166.6 163.5l-.3 .3h-1.2l-.2 .3M207.3 162h2.5M207.8 162.7h1.5M208.3 163.4h.5M212.9 162h2.5M213.4 162.7h1.5M213.9 163.4h.5"/>
<path d="M243.9 162h2.5M244.4 162.7h1.5M244.9 163.4h.5M249.4 162h2.5M250 162.7h1.4M250.4 163.4h.5M293.6 166.2h2.5M43.6 182.4h2.5M44.1 183.1h1.5M44.6 183.9h.5M53.5 182.4h2.5M54 183.1h1.5"/>
<path d="M54.5 183.9h.5M65.9 186.8h2.5M66.4 187.5h1.5M66.9 188.3h.5M75.8 184.3h2.5M76.3 185h1.5M76.8 185.8h.5M80.2 184.3h2.5M80.7 185h1.5M81.2 185.8h.5M107.6 197.2h186M120.5 180.6v.6"/>
<path d="M120.5 181.8v.6M120.5 183v.6M120.5 184.3v.6M120.5 185.5v.6M120.5 186.8v.6M122.5 197.2v10h-.2M142.3 197.2v10h-.1M154.7 197.2v10M170.2 188.6v18.6h-.2M233.1 188.6v18.6h26.9M260.1 197.2v10M293.6 188.6h-186v18.6"/>
<path d="M52.4 207.2v2.4M100.1 207.2v2.4M107.6 202.2h62.6M149.1 207.2v2.4M197.5 207.2v2.4M245.9 207.2v2.4"/>
<circle cx="30.6" cy="41" r=".6"/>
<circle cx="90.1" cy="62.7" r=".6"/>
<circle cx="90.1" cy="72.7" r=".59"/>
<circle cx="131.6" cy="94.3" r=".6"/>
<circle cx="180" cy="80.7" r=".6"/>
<circle cx="16.9" cy="154.5" r=".61"/>
</g>
<g fill="none" stroke="#000" stroke-width=".23">
<path d="M30 49.7v.7h.6M30 48.5v.6M31.2 50.4h.6M31.8 46h.6M32.4 50.4h.7M33.1 46h.6M33.7 50.4h.6M34.3 46h.6M34.9 50.4h.7M35.6 46h.5M36.1 50.4h.7M36.8 46h.6"/>
<path d="M37.4 50.4h.6M38 46h.6M38.6 50.4h.7M39.3 46h.6M39.9 50.4h.6M40.5 46h.6M41.1 50.4h.6M41.7 46h.7M42.4 50.4h.6M43 46h.6M43.6 50.4h.6M44.2 46h.6"/>
<path d="M44.8 50.4h.7M45.5 46h.6M46.1 50.4h.6M46.7 46h.6M47.3 50.4h.6M47.9 46h.7M48.6 50.4h.6M49.2 46h.6M49.8 50.4h.6M50.4 46h.7M51.1 50.4h.6v.5M51.7 51.6v.6"/>
<path d="M51.7 52.8v.6M51.7 54.1v.6M51.7 55.3v.6M51.7 46h.6M52.9 46h.6M54.1 46h.7M55.4 46h.6M56.6 46h.7v.6M57.3 47.2v.7M57.3 48.5v.6M57.3 49.7v.7M57.3 50.9v.7"/>
<path d="M57.3 52.2v.6M57.3 53.4v.7"/>
</g>
<g fill="none" stroke="#000" stroke-width=".17">
<path d="M18.3 50.2h2l-1 2zM18.3 50.3h1.9M18.3 55.6h1.9M18.4 50.2v.2M18.4 55.5v.2M18.4 50.4h1.7M18.4 55.5h1.7M18.5 50.6h1.5M18.5 55.3h1.5M18.6 50.2v.5M18.6 55.2v.5M18.6 50.8h1.4"/>
<path d="M18.6 55.1h1.4M18.7 50.9h1.2M18.7 54.9h1.2M18.7 50.2v.9M18.8 51.1h1M18.9 51.3h.8M18.9 54.6h.8M18.9 50.2v1.2M18.9 54.5v1.2M18.9 51.5h.7M18.9 54.4h.7M19 51.7h.5"/>
<path d="M19 54.3h.5M19.1 50.2v1.6M19.1 54.1v1.6M19.1 51.8h.3M19.1 54.1h.3M19.2 52h.1M19.2 53.9h.1M19.2 50.2v1.9M19.2 53.8v1.9M19.3 53.7l1 2h-2zM19.3 53.7h.1M19.4 50.2v1.7"/>
<path d="M19.4 54v1.7M19.6 50.2v1.3M19.6 54.4v1.3M19.8 50.2v1M19.8 54.7v1M19.8 54.8h-1l-.1 .9M19.9 50.2v.6M19.9 55.1v.6M20.1 50.2v.3M20.1 55.4v.3M70.6 153.5l2 1-2 1zM70.6 154.4h1.9"/>
<path d="M70.6 154.3h1.5M70.6 154.1h1.2M70.6 153.9h.8M70.6 153.7h.4M70.6 153.6h.1M70.6 153.5v2M70.8 153.6v1.8M71 153.7v1.6h-.4M71.2 153.8v1.4M71.3 153.9v1.2h-.7M71.5 154v1M71.7 154.1v.8h-1.1"/>
<path d="M71.9 154.2v.7M72 154.2v.6h-1.4M72.2 154.3v.4M72.4 154.4v.2h-1.8M72.5 154.5h.1"/>
</g>
<g fill="#000" stroke="#000" stroke-width=".14">
<circle cx="25" cy="47.4" r=".3"/>
<circle cx="30.6" cy="47.2" r=".29"/>
<circle cx="51" cy="52.8" r=".29"/>
<circle cx="26.2" cy="61.5" r=".3"/>
<circle cx="26.2" cy="64" r=".29"/>
<circle cx="65.9" cy="62.7" r=".29"/>
<circle cx="65.9" cy="72.7" r=".29"/>
<circle cx="65.9" cy="68.9" r=".29"/>
<circle cx="69.6" cy="62.7" r=".3"/>
<circle cx="70.9" cy="72.7" r=".29"/>
<circle cx="82" cy="62.7" r=".3"/>
<circle cx="83.3" cy="72.7" r=".3"/>
<circle cx="53.5" cy="80.1" r=".3"/>
<circle cx="56" cy="80.1" r=".3"/>
<circle cx="142.8" cy="94.4" r=".3"/>
<circle cx="194.3" cy="99.3" r=".3"/>
<circle cx="194.3" cy="95.6" r=".29"/>
<circle cx="221.5" cy="96.8" r=".3"/>
<circle cx="180" cy="104.3" r=".3"/>
<circle cx="194.3" cy="103" r=".3"/>
<circle cx="194.3" cy="115.4" r=".3"/>
<circle cx="194.3" cy="116.7" r=".29"/>
<circle cx="221.5" cy="111.7" r=".3"/>
<circle cx="221.5" cy="108" r=".3"/>
<circle cx="221.5" cy="104.3" r=".3"/>
<circle cx="221.5" cy="117.9" r=".3"/>
<circle cx="221.6" cy="116.7" r=".29"/>
<circle cx="221.6" cy="100.5" r=".29"/>
<circle cx="194.3" cy="129.1" r=".3"/>
<circle cx="194.3" cy="120.4" r=".3"/>
<circle cx="196.7" cy="125.3" r=".3"/>
<circle cx="196.7" cy="122.9" r=".3"/>
<circle cx="196.7" cy="126.6" r=".29"/>
<circle cx="196.7" cy="121.6" r=".29"/>
<circle cx="218.5" cy="124.1" r=".3"/>
<circle cx="218.5" cy="120.4" r=".3"/>
<circle cx="218.5" cy="125.3" r=".3"/>
<circle cx="218.5" cy="122.9" r=".3"/>
<circle cx="218.5" cy="121.6" r=".29"/>
<circle cx="221.6" cy="126.6" r=".29"/>
<circle cx="33" cy="154.5" r=".29"/>
<circle cx="38.6" cy="154.5" r=".29"/>
<circle cx="47.9" cy="154.5" r=".29"/>
<circle cx="64.7" cy="154.5" r=".29"/>
<circle cx="87.6" cy="154.5" r=".29"/>
<circle cx="92.6" cy="154.5" r=".29"/>
<circle cx="44.8" cy="171.2" r=".3"/>
<circle cx="54.7" cy="179.3" r=".29"/>
<circle cx="77.1" cy="171.2" r=".3"/>
<circle cx="81.4" cy="171.2" r=".29"/>
<circle cx="153.3" cy="166.3" r=".3"/>
<circle cx="155.8" cy="166.3" r=".29"/>
<circle cx="158.3" cy="166.3" r=".3"/>
<circle cx="160.8" cy="166.3" r=".29"/>
<circle cx="163.3" cy="166.3" r=".3"/>
</g>
<g font-size="7.6">
<text x="192.9" y="83">LCD_CONNECTOR</text>
<text x="32.6" y="132.9">LCD_BACKLIGHT</text>
</g>
<text font-size="7.1" x="142.2" y="17.5">LCM EMI FILTER &amp; ESD</text>
<text font-size="4.9" x="47.7" y="26.3">LCD BIAS</text>
<g font-size="4.2">
<text x="26.2" y="91.9">I2C Address:0x3F</text>
<text x="223.3" y="122.6">1.5A 充电</text>
</g>
<text font-size="3.4" x="193.9" y="194.1">J5088_V1.2</text>
<g font-size="2.5">
<text x="1.5" y="24.9">E</text>
<text x="294.1" y="24.9">E</text>
<text x="1.2" y="64.5">D</text>
<text x="293.9" y="64.5">D</text>
<text x="1.3" y="106.2">C</text>
<text x="294" y="106.2">C</text>
<text x="1.3" y="188.3">A</text>
<text x="294" y="188.3">A</text>
<text x="171.8" y="194">MODEL:</text>
<text x="235.3" y="194">Modified Date:</text>
<text x="267.8" y="194">2016/4/19</text>
<text x="109" y="200.9">DRAWN</text>
<text x="143.7" y="200.9">DATED</text>
<text x="172" y="203.6">TITLE:</text>
<text x="182.9" y="203.6">8_LCD/TP</text>
<text x="235.2" y="203.2">VERSION:</text>
<text x="251.2" y="202.9">V1.2</text>
<text x="262.4" y="203.1">SHEET:</text>
<text x="273.9" y="202.9">8</text>
<text x="278.2" y="203.1">OF</text>
<text x="285" y="202.8">16</text>
<text x="109.1" y="205.8">CHECKED</text>
<text x="143.7" y="205.7">DATED</text>
</g>
<g font-size="2.3">
<text x="109.9" y="193.6">Shanghai Ragentek Intelligent Technology Limited</text>
<text x="124.1" y="200.7">YANXU</text>
<text x="156.6" y="200.7">2015-10-14</text>
<text x="124.5" y="205.7">Wu Xu</text>
<text x="156.8" y="205.3">&lt;</text>
<text x="160.2" y="205.3">&gt;</text>
</g>
<g font-size="2">
<text x="27.6" y="2.1">6</text>
<text x="75" y="2.2">5</text>
<text x="125.3" y="2.2">4</text>
<text x="172.4" y="2.3">3</text>
<text x="220.1" y="2.2">2</text>
<text x="270.4" y="2.2">1</text>
<text x="1.6" y="146.9">B</text>
<text x="294.2" y="146.9">B</text>
<text x="28.2" y="209.1">6</text>
<text x="75.6" y="209.3">5</text>
<text x="126" y="209.3">4</text>
<text x="173.1" y="209.4">3</text>
<text x="220.7" y="209.3">2</text>
<text x="271" y="209.3">1</text>
</g>
<g font-size="1.4">
<text x="62.8" y="60.3">16V</text>
<text x="72.1" y="67.1">16V</text>
<text x="39.1" y="76.4">16V</text>
<text x="61.6" y="78.2">16V</text>
</g>
<g font-size="1.1">
<text x="30" y="52.2">MAX 200mA</text>
<text x="83.7" y="161.8">50V</text>
<text x="94.7" y="161.8">50V</text>
</g>
<g font-size="1">
<text x="266.9" y="4.4">REVISION RECORD</text>
<text x="253.3" y="6.9">LTR</text>
<text x="264.5" y="6.9">ECO NO:</text>
<text x="278.7" y="6.9">APPROVED:</text>
<text x="288.4" y="6.9">DATE:</text>
<text x="145" y="28">TDN0</text>
<text x="145.1" y="29.3">TDP0</text>
<text x="151.9" y="28.8">[3]</text>
<text x="151.9" y="27.5">[3]</text>
<text x="168.7" y="27.8">1</text>
<text x="168.7" y="29">2</text>
<text x="169.6" y="25.8">E450</text>
<text x="174.5" y="27.8">4</text>
<text x="174.5" y="29">3</text>
<text x="228.1" y="28.8">[8]</text>
<text x="228.1" y="27.5">[8]</text>
<text x="233.9" y="29.3">LCD_MIPI_DATAP0</text>
<text x="233.9" y="28">LCD_MIPI_DATAN0</text>
<text x="145" y="34.2">TDN1</text>
<text x="145.1" y="35.5">TDP1</text>
<text x="151.9" y="34.9">[3]</text>
<text x="151.9" y="33.7">[3]</text>
<text x="168.7" y="34">1</text>
<text x="168.7" y="35.2">2</text>
<text x="169.6" y="32">E451</text>
<text x="174.5" y="34">4</text>
<text x="174.5" y="35.2">3</text>
<text x="223.2" y="34.9">[8]</text>
<text x="223.3" y="33.7">[8]</text>
<text x="229" y="35.5">LCD_MIPI_DATAP1</text>
<text x="229.1" y="34.2">LCD_MIPI_DATAN1</text>
<text x="29.3" y="39.2">VBAT</text>
<text x="145.6" y="39.8">TCN</text>
<text x="145.8" y="41">TCP</text>
<text x="151.9" y="40.5">[3]</text>
<text x="151.9" y="39.3">[3]</text>
<text x="168.7" y="39.5">1</text>
<text x="168.7" y="40.8">2</text>
<text x="169.6" y="37.6">E452</text>
<text x="174.5" y="39.5">4</text>
<text x="174.5" y="40.8">3</text>
<text x="220.7" y="39.3">[8]</text>
<text x="220.7" y="40.5">[8]</text>
<text x="226.5" y="39.8">LCD_MIPI_CLKN</text>
<text x="226.6" y="41">LCD_MIPI_CLKP</text>
<text x="41.1" y="45.4">L450</text>
<text x="43.9" y="45.1">4.7uH</text>
<text x="145.1" y="47.2">TDP2</text>
<text x="152" y="46.9">[3]</text>
<text x="168.7" y="47">1</text>
<text x="169.6" y="45">E453</text>
<text x="174.5" y="47">4</text>
<text x="217.6" y="46.7">[8]</text>
<text x="217.6" y="48">[8]</text>
<text x="223.5" y="47.2">LCD_MIPI_DATAP2</text>
<text x="24.4" y="51" transform="rotate(-90 24.4 51)">2.2uf</text>
<text x="38" y="52.6">C453</text>
<text x="43.3" y="52.6">1uF</text>
<text x="145" y="48.5">TDN2</text>
<text x="152" y="53.7">[3]</text>
<text x="152" y="48.1">[3]</text>
<text x="168.7" y="48.2">2</text>
<text x="168.7" y="53.8">1</text>
<text x="169.6" y="51.8">E454</text>
<text x="174.5" y="53.8">4</text>
<text x="174.5" y="48.2">3</text>
<text x="215.1" y="53.6">[8]</text>
<text x="223.5" y="48.5">LCD_MIPI_DATAN2</text>
<text x="16.9" y="55.4" transform="rotate(-90 16.9 55.4)">T450</text>
<text x="24.5" y="56" transform="rotate(-90 24.5 56)">C450</text>
<text x="46.4" y="57.3">U450</text>
<text x="51.8" y="57.1" transform="rotate(-90 51.8 57.1)">C1</text>
<text x="57" y="57" transform="rotate(-90 57 57)">D1</text>
<text x="59.1" y="55.9">4.7uF 16V</text>
<text x="61.5" y="57.9">C454</text>
<text x="71.5" y="57.3">C456</text>
<text x="71.5" y="58.4">56pF</text>
<text x="83.9" y="57.3">C459</text>
<text x="83.9" y="58.4">56pF</text>
<text x="145" y="55.3">TDN3</text>
<text x="145.1" y="54.1">TDP3</text>
<text x="152" y="54.9">[3]</text>
<text x="168.7" y="55.1">2</text>
<text x="174.5" y="55.1">3</text>
<text x="215.1" y="54.8">[8]</text>
<text x="221.1" y="54.1">LCD_MIPI_DATAP3</text>
<text x="221.1" y="55.3">LCD_MIPI_DATAN3</text>
<text x="8.9" y="64.6">LCD_AVDDN_EN</text>
<text x="9.1" y="62">LCD_AVDDP_EN</text>
<text x="20.3" y="66">[3,9,10]</text>
<text x="22.9" y="61">[3]</text>
<text x="22.9" y="63.5">[3]</text>
<text x="28.7" y="62.5">R450</text>
<text x="29" y="65">R451</text>
<text x="35.9" y="65">10K</text>
<text x="36.2" y="62.5">10K</text>
<text x="44.2" y="63.6">A1</text>
<text x="44.2" y="61.1">B1</text>
<text x="46.7" y="64.3">ENN</text>
<text x="46.7" y="61.8">ENP</text>
<text x="51.4" y="60.2" transform="rotate(-90 51.4 60.2)">VIN</text>
<text x="56.4" y="60.1" transform="rotate(-90 56.4 60.1)">SW</text>
<text x="57.5" y="63.1">OUTP</text>
<text x="61.6" y="62.6">E3</text>
<text x="75.2" y="60.9">B450</text>
<text x="87.7" y="61.5">AVDD+</text>
<text x="14.3" y="69.4">SDA2</text>
<text x="14.4" y="67">SCL2</text>
<text x="20.3" y="68.4">[3,9,10]</text>
<text x="44.2" y="68.6">C2</text>
<text x="44.2" y="71.3">C3</text>
<text x="44.2" y="66.4">B2</text>
<text x="46.7" y="69.3">SDA</text>
<text x="46.7" y="71.8">CFLY1</text>
<text x="46.7" y="66.8">SCL</text>
<text x="51.1" y="68.6">KTD2150EUO-TR</text>
<text x="58.1" y="66.8">REG</text>
<text x="58.1" y="69.3">REG</text>
<text x="61.6" y="66.4">E2</text>
<text x="61.6" y="68.8">D3</text>
<text x="69.6" y="68.4">C457</text>
<text x="74.6" y="68.2">4.7uF 16V</text>
<text x="75.8" y="70.8">B451</text>
<text x="87.8" y="71.5">AVDD-</text>
<text x="33.2" y="74.9">C452</text>
<text x="33.2" y="76.1">2.2uF</text>
<text x="44.2" y="73.8">A3</text>
<text x="46.7" y="74.3">CFLY2</text>
<text x="51.4" y="77" transform="rotate(-90 51.4 77)">PGND</text>
<text x="53.9" y="77" transform="rotate(-90 53.9 77)">PGND</text>
<text x="56.4" y="77" transform="rotate(-90 56.4 77)">AGND</text>
<text x="57.5" y="73">OUTN</text>
<text x="61.6" y="72.3">A2</text>
<text x="66.5" y="76.4">C455</text>
<text x="72.7" y="77.7">C458</text>
<text x="85.1" y="77.7">C460</text>
<text x="50.7" y="79.5" transform="rotate(-90 50.7 79.5)">E1</text>
<text x="53.4" y="79.5" transform="rotate(-90 53.4 79.5)">B3</text>
<text x="55.9" y="79.6" transform="rotate(-90 55.9 79.6)">D2</text>
<text x="59.7" y="79.6">4.7uF 16V</text>
<text x="72.7" y="78.8">56pF</text>
<text x="85.1" y="78.8">56pF</text>
<text x="177.1" y="78.9">VIO18_PMU</text>
<text x="177.4" y="85.6">R422</text>
<text x="124.5" y="94.7">VIO18_PMU</text>
<text x="176.8" y="91.5">10K/NC</text>
<text x="200.3" y="92.9">1</text>
<text x="200.3" y="95.4">3</text>
<text x="200.3" y="94.1">2</text>
<text x="206.8" y="90.1">J451</text>
<text x="214.9" y="94.1">59</text>
<text x="214.9" y="95.4">58</text>
<text x="214.9" y="92.9">60</text>
<text x="252.9" y="94.1">[8]</text>
<text x="252.9" y="95.4">[8]</text>
<text x="258.9" y="94.7">LCD_MIPI_DATAP0</text>
<text x="258.9" y="96">LCD_MIPI_DATAN0</text>
<text x="140.1" y="97.7">C463</text>
<text x="140.8" y="100.2">1uF</text>
<text x="150.7" y="101.1">LCD_LEDA</text>
<text x="152.2" y="97.3">AVDD+</text>
<text x="152.6" y="98.6">AVDD-</text>
<text x="160.3" y="96.6">[8]</text>
<text x="160.3" y="97.8">[8]</text>
<text x="160.3" y="100.3">[8]</text>
<text x="160.3" y="101.6">[8]</text>
<text x="200.3" y="97.9">5</text>
<text x="200.3" y="100.3">7</text>
<text x="200.3" y="96.6">4</text>
<text x="200.3" y="99.1">6</text>
<text x="200.3" y="101.6">8</text>
<text x="214.9" y="101.6">53</text>
<text x="214.9" y="99.1">55</text>
<text x="214.9" y="96.6">57</text>
<text x="214.9" y="100.3">54</text>
<text x="214.9" y="97.9">56</text>
<text x="252.9" y="101.6">[8]</text>
<text x="252.9" y="97.8">[8]</text>
<text x="252.9" y="99.1">[8]</text>
<text x="258.9" y="98.5">LCD_MIPI_DATAP1</text>
<text x="258.9" y="99.7">LCD_MIPI_DATAN1</text>
<text x="147.3" y="105.5">GPIO_CTP_RSTB</text>
<text x="150.3" y="106.8">VGP1_PMU</text>
<text x="150.7" y="102.3">LCD_LEDK</text>
<text x="150.7" y="104.3">EINT_CTP</text>
<text x="159.2" y="107.5">[3,8]</text>
<text x="159.7" y="106.5">[5,6,8]</text>
<text x="159.9" y="105.2">[3,8]</text>
<text x="159.9" y="103.9">[3,8]</text>
<text x="199.7" y="105.3">11</text>
<text x="199.7" y="107.8">13</text>
<text x="199.7" y="104">10</text>
<text x="199.7" y="106.5">12</text>
<text x="200.3" y="102.8">9</text>
<text x="214.9" y="106.5">49</text>
<text x="214.9" y="104">51</text>
<text x="214.9" y="107.8">48</text>
<text x="214.9" y="105.3">50</text>
<text x="214.9" y="102.8">52</text>
<text x="252.9" y="102.8">[8]</text>
<text x="252.9" y="105.3">[8]</text>
<text x="252.9" y="106.5">[8]</text>
<text x="258.9" y="102.2">LCD_MIPI_CLKP</text>
<text x="258.9" y="103.4">LCD_MIPI_CLKN</text>
<text x="258.9" y="105.9">LCD_MIPI_DATAN2</text>
<text x="258.9" y="107.1">LCD_MIPI_DATAP2</text>
<text x="148" y="112.5">[2] BPI_BUS26</text>
<text x="148" y="113.6">[2] BPI_BUS17</text>
<text x="148.8" y="109.7">ADC2_LCD_ID</text>
<text x="151.2" y="108.5">LCM_RST</text>
<text x="152.2" y="111">DSI_TE</text>
<text x="160.2" y="114">[13]</text>
<text x="160.3" y="109">[2]</text>
<text x="160.3" y="110.2">[3]</text>
<text x="173.8" y="109">1K</text>
<text x="180.6" y="109.2">R458</text>
<text x="199.7" y="110.2">15</text>
<text x="199.7" y="112.7">17</text>
<text x="199.7" y="109">14</text>
<text x="199.7" y="111.5">16</text>
<text x="199.7" y="113.9">18</text>
<text x="214.9" y="113.9">43</text>
<text x="214.9" y="111.5">45</text>
<text x="214.9" y="109">47</text>
<text x="214.9" y="112.7">44</text>
<text x="214.9" y="110.2">46</text>
<text x="251.2" y="114">[3,11]</text>
<text x="251.2" y="112.7">[3,11]</text>
<text x="252.9" y="109">[8]</text>
<text x="252.9" y="110.2">[8]</text>
<text x="258.9" y="113.3">D+</text>
<text x="258.9" y="109.6">LCD_MIPI_DATAN3</text>
<text x="258.9" y="110.8">LCD_MIPI_DATAP3</text>
<text x="146.9" y="114.8">ANT_TUNER_VDD</text>
<text x="152.5" y="118.4">MIC1+</text>
<text x="152.9" y="119.7">MIC1-</text>
<text x="159.3" y="117.7">[7,8]</text>
<text x="159.3" y="118.9">[7,8]</text>
<text x="199.7" y="115.2">19</text>
<text x="199.7" y="117.7">21</text>
<text x="199.7" y="116.4">20</text>
<text x="199.7" y="118.9">22</text>
<text x="214.9" y="118.9">39</text>
<text x="214.9" y="116.4">41</text>
<text x="214.9" y="117.7">40</text>
<text x="214.9" y="115.2">42</text>
<text x="252.1" y="115.2">[11]</text>
<text x="258.9" y="114.6">D-</text>
<text x="258.9" y="115.9">ID</text>
<text x="150.5" y="122">SPEAKER+</text>
<text x="150.9" y="125.7">SPEAKER-</text>
<text x="159.3" y="125.1">[7,8]</text>
<text x="159.3" y="121.4">[7,8]</text>
<text x="199.7" y="120.1">23</text>
<text x="199.7" y="122.6">25</text>
<text x="199.7" y="125.1">27</text>
<text x="199.7" y="121.4">24</text>
<text x="199.7" y="123.9">26</text>
<text x="214.9" y="123.9">35</text>
<text x="214.9" y="121.4">37</text>
<text x="214.9" y="125.1">34</text>
<text x="214.9" y="122.6">36</text>
<text x="214.9" y="120.1">38</text>
<text x="253.2" y="123.8">[6,11]</text>
<text x="259.5" y="124.1">VBUS</text>
<text x="199.7" y="127.6">29</text>
<text x="199.7" y="126.3">28</text>
<text x="199.7" y="128.8">30</text>
<text x="214.9" y="128.8">31</text>
<text x="214.9" y="126.3">33</text>
<text x="214.9" y="127.6">32</text>
<text x="259.5" y="129.1">SDA1</text>
<text x="259.5" y="127.8">SCL1</text>
<text x="263.7" y="127.6">[3,6,8]</text>
<text x="263.9" y="129">[3,6,8]</text>
<text x="197.4" y="132.8">CON-60P-245802060002829+-RECEPTACLE</text>
<text x="153.4" y="147.6" transform="rotate(-90 153.4 147.6)">VGP1_PMU</text>
<text x="155.8" y="147.6" transform="rotate(-90 155.8 147.6)">SDA1</text>
<text x="158.3" y="147.6" transform="rotate(-90 158.3 147.6)">SCL1</text>
<text x="160.8" y="147.6" transform="rotate(-90 160.8 147.6)">GPIO_CTP_RSTB</text>
<text x="163.8" y="147.5" transform="rotate(-90 163.8 147.5)">LCM_RST</text>
<text x="166.2" y="147.5" transform="rotate(-90 166.2 147.5)">EINT_CTP</text>
<text x="13.5" y="154.8">VBAT</text>
<text x="21.2" y="153.9">R459</text>
<text x="28.1" y="154">0R</text>
<text x="55.4" y="152.6">L451</text>
<text x="70.1" y="152.6">D450</text>
<text x="100.6" y="152.6">B452</text>
<text x="106.8" y="153.9">[8]</text>
<text x="112.6" y="154.6">LCD_LEDA</text>
<text x="153.1" y="155.6" transform="rotate(-90 153.1 155.6)">[5,6,8]</text>
<text x="155.6" y="155.6" transform="rotate(-90 155.6 155.6)">[3,6,8]</text>
<text x="158.1" y="155.6" transform="rotate(-90 158.1 155.6)">[3,6,8]</text>
<text x="160.5" y="154.6" transform="rotate(-90 160.5 154.6)">[3,8]</text>
<text x="163" y="154.6" transform="rotate(-90 163 154.6)">[3,8]</text>
<text x="165.5" y="154.5" transform="rotate(-90 165.5 154.5)">[3,8]</text>
<text x="192.2" y="152.4">MIC1+</text>
<text x="192.5" y="154.9">MIC1-</text>
<text x="199.9" y="154.3">[7,8]</text>
<text x="199.9" y="151.8">[7,8]</text>
<text x="226.8" y="152.4">SPEAKER+</text>
<text x="227.2" y="154.9">SPEAKER-</text>
<text x="236.4" y="154.3">[7,8]</text>
<text x="236.4" y="151.8">[7,8]</text>
<text x="29.3" y="158.6">C451</text>
<text x="29.3" y="161.2">2.2uf</text>
<text x="40.5" y="159">C467</text>
<text x="40.5" y="160.1">33pF</text>
<text x="55.4" y="156">22uH</text>
<text x="67.3" y="157.1">G14111200010A</text>
<text x="69.1" y="158.3">CMDSH-3</text>
<text x="87.9" y="159.9">C461</text>
<text x="93.7" y="160.2">C462</text>
<text x="97.3" y="156">BLM15HD102SN1D</text>
<text x="204.7" y="157.1">T458</text>
<text x="210" y="157">T459</text>
<text x="241.3" y="157.1">T460</text>
<text x="246.6" y="157">T461</text>
<text x="54.5" y="167.4" transform="rotate(-90 54.5 167.4)">6</text>
<text x="58.2" y="167.4" transform="rotate(-90 58.2 167.4)">4</text>
<text x="85.8" y="163.5">1uF 50V</text>
<text x="93.8" y="163.3">33pF</text>
<text x="153.2" y="163.6" transform="rotate(-90 153.2 163.6)">V450</text>
<text x="155.7" y="163.5" transform="rotate(-90 155.7 163.5)">V451</text>
<text x="158" y="163.3" transform="rotate(-90 158 163.3)">V452</text>
<text x="160.5" y="163.5" transform="rotate(-90 160.5 163.5)">V453</text>
<text x="163" y="163.4" transform="rotate(-90 163 163.4)">T463</text>
<text x="165.5" y="163.4" transform="rotate(-90 165.5 163.4)">T462</text>
<text x="14.6" y="171.3">DISP_PWM0</text>
<text x="24.8" y="170.8">[3]</text>
<text x="28.1" y="170.6">R452</text>
<text x="34.9" y="170.8">0R</text>
<text x="51.6" y="171">5</text>
<text x="53.3" y="171.6">CTRL</text>
<text x="55.1" y="170.3" transform="rotate(-90 55.1 170.3)">VIN</text>
<text x="58.7" y="171.6">FB</text>
<text x="58.8" y="169.7" transform="rotate(-90 58.8 169.7)">LX</text>
<text x="61.1" y="171">1</text>
<text x="96.7" y="170.9">[8]</text>
<text x="102.8" y="171.5">LCD_LEDK</text>
<text x="41.2" y="175.8">R454</text>
<text x="41.8" y="178.4">10K</text>
<text x="54.5" y="177" transform="rotate(-90 54.5 177)">3</text>
<text x="55.1" y="175.2" transform="rotate(-90 55.1 175.2)">GND</text>
<text x="55.7" y="177" transform="rotate(-90 55.7 177)">7</text>
<text x="56.4" y="175.2" transform="rotate(-90 56.4 175.2)">GND</text>
<text x="57.1" y="174.7">COMP</text>
<text x="57.3" y="177.1">U451</text>
<text x="61.1" y="174.1">2</text>
<text x="69" y="177.6">C465</text>
<text x="69" y="178.7">220nF</text>
<text x="73.8" y="175">R455</text>
<text x="74.5" y="179.9">10R</text>
<text x="78.2" y="175">R456</text>
<text x="78.9" y="179.9">10R</text>
<text x="82.7" y="183.6">GND</text>
<text x="109" y="190.3">COMPANY:</text>
</g>
<text font-size=".8" x="18.7" y="32.7">PESDHC2FD4V5BH或者ESD5651N或者DFN1006</text>
</svg>
